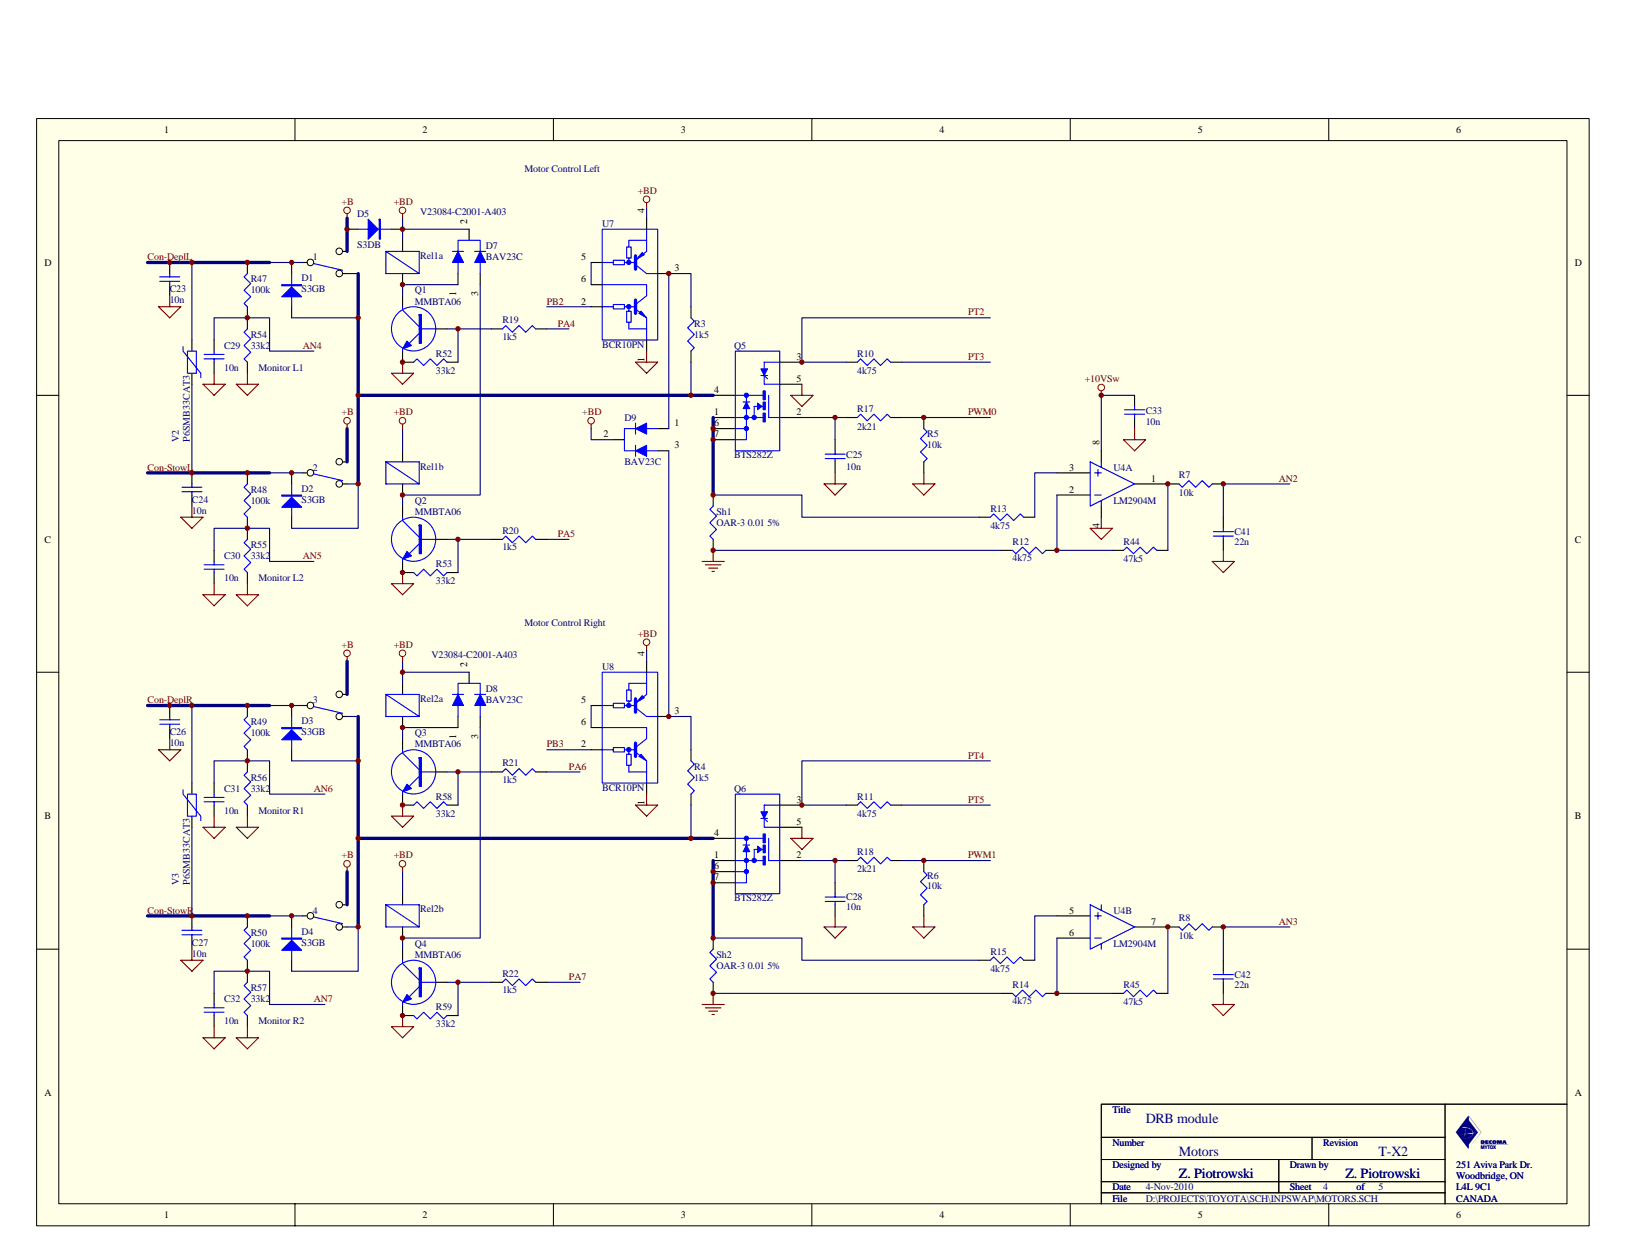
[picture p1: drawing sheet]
<svg xmlns="http://www.w3.org/2000/svg" width="279mm" height="216mm" viewBox="0 0 279 216" stroke-linecap="round" stroke-linejoin="round" font-family="sans-serif">
<path d="M6.3 20.4h266.6v190.1h-266.6z" fill="#ffffe8"/>
<g fill="none" stroke="#000" stroke-width=".17">
<path d="M6.3 20.4h266.6v190.1h-266.6zM10.1 24.2h259v182.6h-259zM50.7 20.4v3.8M95 20.4v3.8M139.4 20.4v3.8M183.8 20.4v3.8M228.2 20.4v3.8M6.3 67.9h3.8M269.1 67.9h3.8M6.3 115.5h3.8M269.1 115.5h3.8M6.3 163h3.8"/>
<path d="M269.1 163h3.8M189.1 195.3h59.1M189.1 199.2h59.1M219.6 199.2v5.7M225.3 195.3v3.9M248.2 189.7h-59.1v17.1M269.1 189.7h-20.9v17.1M50.7 206.8v3.8M95 206.8v3.8M139.4 206.8v3.8M183.8 206.8v3.8M189.1 204.9h59.1"/>
<path d="M189.1 203h59.1M228.2 206.8v3.8"/>
<circle cx="53.3" cy="45.1" r=".57"/>
<circle cx="58.3" cy="43.2" r=".57"/>
<circle cx="58.3" cy="47" r=".57"/>
<circle cx="58.3" cy="79.3" r=".56"/>
<circle cx="53.3" cy="81.2" r=".57"/>
<circle cx="58.3" cy="83.1" r=".57"/>
<circle cx="58.3" cy="119.3" r=".57"/>
<circle cx="53.3" cy="121.2" r=".57"/>
<circle cx="58.3" cy="123.1" r=".56"/>
<circle cx="53.3" cy="157.3" r=".57"/>
<circle cx="58.3" cy="159.2" r=".57"/>
<circle cx="58.3" cy="155.4" r=".57"/>
</g>
<g fill="none" stroke="#000080" stroke-width=".57">
<path d="M59.6 37.5v5.7M25.3 45.1h21M61.5 47v36.1M59.6 73.6v5.7M61.5 67.9h61M122.5 71.7v13.3M25.3 81.2h21M59.6 113.6v5.7M25.3 121.2h21M61.5 123.1v36.1M25.3 157.3h21M59.6 149.7v5.7"/>
<path d="M61.5 144h61M122.5 147.8v13.3"/>
</g>
<g fill="none" stroke="#000" stroke-width=".19">
<path d="M59.6 39.4h1.9M67.2 39.4h1.9M80.6 39.4v1.9M111 37.5v1.9M29.1 45.1v1.9M29.1 48.9v1.9M33 58.4v1.9M36.8 58.4v1.9M42.5 45.1v1.9M42.5 52.7v3.8M50.1 45.1v1.9M50.1 52.7v1.9"/>
<path d="M52 45.1h.7M58.8 47h.8M58.8 43.2h.8M69.1 41.3v1.9M69.1 47v1.9M69.1 50.8v1.9M74.8 56.5h2M78.7 47v1.9M82.5 47v1.9M84.4 56.5h1.9M92 56.5h1.9M101.5 45.1h1.9"/>
<path d="M101.5 52.7h1.9M101.5 48.9h1.9M111 58.4v1.9M112.9 47h2M118.7 52.7v1.9M33 64.1v1.9M36.8 62.2v1.9M42.5 62.2v1.9M58.8 79.3h.8M69.1 60.3v1.9h1.9M69.1 77.4v1.9M76.8 62.2h1.9"/>
<path d="M105.3 75.5h1.9M112.9 73.6h2M112.9 77.4h2M118.7 60.3v1.9M122.5 71.7h3.8M122.5 67.9h3.8M122.5 73.6h3.8M122.5 75.5h3.8M133.9 71.7h3.8M133.9 62.2h3.8M133.9 66h3.8M143.4 75.5v1.9"/>
<path d="M143.4 79.3v1.9M145.3 71.7h1.9M145.3 62.2h1.9M152.9 71.7h1.9M152.9 62.2h1.9M158.6 71.7v1.9M158.6 79.3v1.9M189.1 77.4v1.9M194.8 67.9v1.9M194.8 71.7v1.9M33 81.2v1.9M33 85v1.9"/>
<path d="M36.8 94.5v1.9M36.8 98.3v1.9M42.5 81.2v1.9M42.5 88.8v3.8M42.5 98.3v1.9M50.1 81.2v1.9M50.1 88.8v1.9M52 81.2h.7M58.8 83.1h.8M69.1 83.1v1.9M69.1 86.9v1.9M69.1 96.4v1.9h1.9"/>
<path d="M74.8 92.6h2M76.8 98.3h1.9M84.4 92.6h1.9M92 92.6h1.9M122.5 85v1.9M122.5 92.6v1.9M168.2 88.8h1.9M172 94.5h1.9M175.8 88.8h1.9M179.6 94.5h1.9M181.5 81.2h5.7M181.5 85h5.7"/>
<path d="M189.1 86.9v1.9M191 94.5h1.9M194.8 83.1h7.7M198.6 94.5h2M208.2 83.1h1.9M210.1 88.8v1.9M210.1 92.6v1.9M58.8 119.3h.8M69.1 117.4v1.9M80.6 115.5v1.9M111 113.6v1.9M29.1 121.2v1.9"/>
<path d="M29.1 125v1.9M33 134.5v1.9M36.8 134.5v1.9M36.8 138.3v1.9M42.5 121.2v1.9M42.5 128.8v3.8M42.5 138.3v1.9M50.1 121.2v1.9M50.1 128.8v1.9M52 121.2h.7M58.8 123.1h.8M69.1 123.1v1.9"/>
<path d="M69.1 126.9v1.9M69.1 136.4v1.9h1.9M74.8 132.6h2M76.8 138.3h1.9M78.7 123.1v1.9M82.5 123.1v1.9M84.4 132.6h1.9M92 132.6h1.9M101.5 121.2h1.9M101.5 128.8h1.9M101.5 125h1.9M111 134.5v1.9"/>
<path d="M112.9 123.1h2M118.7 128.8v1.9M118.7 136.4v1.9M133.9 138.3h3.8M145.3 138.3h1.9M152.9 138.3h1.9M33 140.2v1.9M33 157.3v1.9M42.5 157.3v1.9M50.1 157.3v1.9M52 157.3h.7M58.8 159.2h.8"/>
<path d="M58.8 155.4h.8M69.1 153.5v1.9M69.1 159.2v1.9M122.5 147.8h3.8M122.5 144h3.8M122.5 149.7h3.8M122.5 151.6h3.8M133.9 147.8h3.8M133.9 142.1h3.8M143.4 151.6v1.9M143.4 155.4v1.9M145.3 147.8h1.9"/>
<path d="M152.9 147.8h1.9M158.6 147.8v1.9M158.6 155.4v1.9M181.5 157.3h5.7M194.8 159.2h7.7M208.2 159.2h1.9M33 161.1v1.9M36.8 170.6v1.9M36.8 174.4v1.9M42.5 164.9v3.8M42.5 174.4v1.9M50.1 164.9v1.9"/>
<path d="M69.1 163v1.9M69.1 172.5v1.9h1.9M74.8 168.7h2M76.8 174.4h1.9M84.4 168.7h1.9M92 168.7h1.9M122.5 161.1v1.9M122.5 168.7v1.9M168.2 164.9h1.9M172 170.6h1.9M175.8 164.9h1.9M179.6 170.6h1.9"/>
<path d="M181.5 161.1h5.7M191 170.6h1.9M198.6 170.6h2M210.1 164.9v1.9M210.1 168.7v1.9"/>
</g>
<g fill="none" stroke="#00f" stroke-width=".19">
<path d="M61.5 39.4h5.7M103.4 39.4h9.5v19h-9.5zM111 39.4v3.8l-1.9 1.5M27.4 48.3h3.5M27.4 47.6h3.5M29.1 47v.6M29.1 48.3v.6M31.4 59.5v.8l3.1 3.8v.8M42.5 47l-.6 .6 1.2 1.1-1.2 1.1 1.2 1.2-1.2 1.1 .6 .6M42.5 56.5l-.6 .6 1.2 1.1-1.2 1.2 1.2 1.1-1.2 1.1 .6 .6M50.1 47v5.7M53.9 45.3l4.9 1.1"/>
<path d="M66.3 43.2h5.7v3.8h-5.7zM66.3 43.2l5.7 3.8M69.1 52.7v.6l2.9 2.8M69.1 59.9v.4M72 57.3l-1.7 1.7M72 56.5h2.8M77.7 43.2h1.9M78.7 43.2v-1.9h3.8v1.9M78.7 45.1v1.9M81.5 43.2h1.9M82.5 45.1v1.9M86.3 56.5l.5-.6 1.2 1.2 1.1-1.2 1.2 1.2 1.1-1.2 .6 .6"/>
<path d="M103.4 48.9h7.6v1.9l-1.9 1.5M103.4 52.7h1.9M103.4 45.1h1.9M105.3 52.3h1.9v.8h-1.9zM105.3 44.7h1.9v.8h-1.9zM107.2 52.7h1.9M107.2 45.1h1.7M107.6 53.4h.8v2h-.8zM107.6 42.4h.8v1.9h-.8zM108 55.4v1.1h3M108 44.3v.8M108 52.7v.7"/>
<path d="M109.1 53.1l1.9 1.5v3.8M109.1 45.5l1.9 1.5h1.9M111 41.3h-3v1.1M118.7 54.6l.5 .6-1.1 1.1 1.1 1.1-1.1 1.2 1.1 1.1-.5 .6M32.2 60.3h1.5v3.8h-1.5zM35.1 61.6h3.4M35.1 60.9h3.4M36.8 60.3v.6M36.8 61.6v.6M66.3 79.3h5.7v3.8h-5.7zM66.3 79.3l5.7 3.8M71 62.2l.6-.6 1.1 1.2 1.2-1.2 1.1 1.2 1.2-1.2 .6 .6"/>
<path d="M109.1 73.6h-1.9v3.8h1.9M109.1 72.7v1.9M109.1 76.5v1.9M111 73.6h1.9M111 77.4h1.9M126.3 60.3h7.6v17.1h-7.6zM126.3 71.7h4.7M126.3 67.9h4.7M126.3 73.6h1.9M127.6 69h1.2M128.2 67.9v7.6h-1.9M130.7 64.5h1.1"/>
<path d="M131 69.8h-1.5v1.9M131.2 64.5l.6 .6M132 67.9v3.8h1.9M133.9 62.2h-2.7v3.8h2.7M141.7 78.8h3.4M141.7 78h3.4M143.4 77.4v.6M143.4 78.8v.5M147.2 71.7l.6-.6 1.1 1.2 1.2-1.2 1.1 1.2 1.2-1.2 .5 .6M147.2 62.2l.6-.6 1.1 1.2 1.2-1.2 1.1 1.2 1.2-1.2 .5 .6M158.6 73.6l.6 .6-1.1 1.1 1.1 1.2-1.1 1.1 1.1 1.2-.6 .5M187.2 79.3l7.6 3.8-7.6 3.8z"/>
<path d="M189.1 79.3v1M193.1 71.1h3.5M193.1 70.4h3.5M194.8 69.8v.6M194.8 71.1v.6M31.2 84.5h3.5M31.2 83.7h3.5M33 83.1v.6M33 84.5v.5M35.1 97.8h3.4M35.1 97h3.4M36.8 96.4v.6"/>
<path d="M36.8 97.8v.5M42.5 83.1l-.6 .6 1.2 1.1-1.2 1.2 1.2 1.1-1.2 1.2 .6 .5M42.5 92.6l-.6 .6 1.2 1.1-1.2 1.2 1.2 1.1-1.2 1.2 .6 .5M50.1 83.1v5.7M53.9 81.4l4.9 1.1M69.1 88.8v.6l2.9 2.9M69.1 96.1v.3M71 98.3l.6 .6 1.1-1.1 1.2 1.1 1.1-1.1 1.2 1.1 .6-.6M72 93.4l-1.7 1.7M72 92.6h2.8M86.3 92.6l.5-.5 1.2 1.1 1.1-1.1 1.2 1.1 1.1-1.1 .6 .5M122.5 86.9l-.6 .6 1.1 1.1-1.1 1.2 1.1 1.1-1.1 1.2 .6 .5"/>
<path d="M170.1 88.8l.5-.5 1.2 1.1 1.1-1.1 1.2 1.1 1.1-1.1 .6 .5M173.9 94.5l.6 .6 1.1-1.1 1.1 1.1 1.2-1.1 1.1 1.1 .6-.6M188 85h1.1M188 81.2h1.1M188.6 80.6v1.2M189.1 86v.9M192.9 94.5l.6-.5 1.1 1.1 1.2-1.1 1.1 1.1 1.2-1.1 .5 .5M202.5 83.1l.5 .6 1.2-1.2 1.1 1.2 1.2-1.2 1.1 1.2 .6-.6M208.4 92.1h3.4M208.4 91.3h3.4M210.1 90.7v.6M210.1 92.1v.5"/>
<path d="M66.3 119.3h5.7v3.8h-5.7zM66.3 119.3l5.7 3.8M77.7 119.3h1.9M78.7 119.3v-1.9h3.8v1.9M81.5 119.3h1.9M103.4 115.5h9.5v19h-9.5zM107.6 118.5h.8v1.9h-.8zM111 117.4h-3v1.1M111 115.5v3.8l-1.9 1.5M27.4 124.4h3.5M27.4 123.6h3.5M29.1 123.1v.5"/>
<path d="M29.1 124.4v.6M31.4 135.6v.8l3.1 3.8v.7M32.2 136.4h1.5v3.8h-1.5zM35.1 137.7h3.4M35.1 137h3.4M36.8 136.4v.6M36.8 137.7v.6M42.5 123.1l-.6 .5 1.2 1.2-1.2 1.1 1.2 1.2-1.2 1.1 .6 .6M42.5 132.6l-.6 .6 1.2 1.1-1.2 1.1 1.2 1.2-1.2 1.1 .6 .6M50.1 123.1v5.7M53.9 121.4l4.9 1.1M69.1 128.8v.5l2.9 2.9"/>
<path d="M69.1 136v.4M71 138.3l.6-.6 1.1 1.2 1.2-1.2 1.1 1.2 1.2-1.2 .6 .6M72 133.3l-1.7 1.8M72 132.6h2.8M78.7 121.2v1.9M82.5 121.2v1.9M86.3 132.6l.5-.6 1.2 1.2 1.1-1.2 1.2 1.2 1.1-1.2 .6 .6M103.4 125h7.6v1.9l-1.9 1.5M103.4 128.8h1.9M103.4 121.2h1.9M105.3 128.4h1.9v.8h-1.9zM105.3 120.8h1.9v.8h-1.9z"/>
<path d="M107.2 128.8h1.9M107.2 121.2h1.7M107.6 129.5h.8v1.9h-.8zM108 131.4v1.2h3M108 120.4v.8M108 128.8v.7M109.1 129.2l1.9 1.5v3.8M109.1 121.6l1.9 1.5h1.9M118.7 130.7l.5 .6-1.1 1.1 1.1 1.1-1.1 1.2 1.1 1.1-.5 .6M126.3 136.4h7.6v17.1h-7.6zM133.9 138.3h-2.7v3.8h2.7M147.2 138.3l.6-.6 1.1 1.2 1.2-1.2 1.1 1.2 1.2-1.2 .5 .6"/>
<path d="M31.2 159.8h3.5M33 159.2v.6M42.5 159.2l-.6 .6 1.2 1.1-1.2 1.2 1.2 1.1-1.2 1.2 .6 .5M50.1 159.2v5.7M53.9 157.5l4.9 1.1M66.3 155.4h5.7v3.8h-5.7zM66.3 155.4l5.7 3.8M126.3 147.8h4.7M126.3 144h4.7M126.3 149.7h1.9M127.6 145.1h1.2M128.2 144v7.6h-1.9"/>
<path d="M130.7 140.6h1.1M131 145.9h-1.5v1.9M131.2 140.6l.6 .5M132 144v3.8h1.9M141.7 154.8h3.4M141.7 154.1h3.4M143.4 153.5v.6M143.4 154.8v.6M147.2 147.8l.6-.6 1.1 1.2 1.2-1.2 1.1 1.2 1.2-1.2 .5 .6M158.6 149.7l.6 .6-1.1 1.1 1.1 1.1-1.1 1.2 1.1 1.1-.6 .6M187.2 155.4l7.6 3.8-7.6 3.8zM188 157.3h1.1"/>
<path d="M188.6 156.7v1.2M189.1 155.4v1M202.5 159.2l.5 .6 1.2-1.2 1.1 1.2 1.2-1.2 1.1 1.2 .6-.6M31.2 160.5h3.5M33 160.5v.6M35.1 173.9h3.4M35.1 173.1h3.4M36.8 172.5v.6M36.8 173.9v.5M42.5 168.7l-.6 .6 1.2 1.1-1.2 1.2 1.2 1.1-1.2 1.2 .6 .5M69.1 164.9v.6l2.9 2.8M69.1 172.1v.4"/>
<path d="M71 174.4l.6 .6 1.1-1.1 1.2 1.1 1.1-1.1 1.2 1.1 .6-.6M72 169.5l-1.7 1.7M72 168.7h2.8M86.3 168.7l.5-.6 1.2 1.2 1.1-1.2 1.2 1.2 1.1-1.2 .6 .6M122.5 163l-.6 .6 1.1 1.1-1.1 1.2 1.1 1.1-1.1 1.1 .6 .6M170.1 164.9l.5-.5 1.2 1.1 1.1-1.1 1.2 1.1 1.1-1.1 .6 .5M173.9 170.6l.6 .6 1.1-1.1 1.1 1.1 1.2-1.1 1.1 1.1 .6-.6M188 161.1h1.1M189.1 162.1v.9M192.9 170.6l.6-.5 1.1 1.1 1.2-1.1 1.1 1.1 1.2-1.1 .5 .5M208.4 168.1h3.4M208.4 167.4h3.4"/>
<path d="M210.1 166.8v.6M210.1 168.1v.6"/>
<circle cx="71" cy="56.5" r="3.8"/>
<circle cx="71" cy="92.6" r="3.8"/>
<circle cx="71" cy="132.6" r="3.8"/>
<circle cx="71" cy="168.7" r="3.8"/>
</g>
<g fill="none" stroke="#000080" stroke-width=".19">
<path d="M69.1 37.5v3.8M69.1 39.4h11.5M111 35.6v1.9M33 45.1v13.3M36.8 58.4v-3.8h9.5v5.7h7.6M46.3 45.1h5.7M50.1 54.6h11.4M59.6 47h1.9M76.8 56.5h7.6M78.7 48.9h-9.6v1.9M78.7 56.5v5.7M82.5 48.9v36.1h-13.4v1.9"/>
<path d="M93.9 56.5h3.8M93.9 52.7h7.6M101.5 45.1v3.8M118.7 52.7v-5.7h-3.8v26.6M170.1 54.6h-32.4v7.6h7.6M33 66v15.2M69.1 73.6v3.8M101.5 73.6v1.9h3.8M114.9 77.4v45.7h3.8v5.7M118.7 62.2v5.7M137.7 71.7h7.6M143.4 71.7v3.8"/>
<path d="M154.8 71.7h15.3M154.8 62.2h15.3M194.8 67.9h-5.7v9.5M36.8 94.5v-3.8h9.5v5.7h7.6M46.3 81.2h5.7M59.6 83.1h1.9v7.6h-11.4M76.8 92.6h7.6M78.7 92.6v5.7M93.9 92.6h3.8M122.5 85h15.2v3.8h30.5M122.5 94.5h49.5M181.5 85v9.5h9.5"/>
<path d="M181.5 81.2h-3.8v7.6M200.6 83.1v11.4M221.5 83.1h-11.4v5.7M69.1 113.6v3.8M69.1 115.5h11.5M111 111.7v1.9M33 121.2v13.3M36.8 134.5v-3.8h9.5v5.7h9.5M46.3 121.2h5.7M50.1 130.7h11.4M59.6 123.1h1.9M76.8 132.6h7.6"/>
<path d="M78.7 125h-9.6v1.9M78.7 132.6v5.7M82.5 125v36.1h-13.4v1.9M93.9 132.6h5.7M93.9 128.8h7.6M101.5 121.2v3.8M118.7 138.3v5.7M154.8 138.3h15.3M170.1 130.7h-32.4v7.6h7.6M33 142.1v15.2M46.3 157.3h5.7M59.6 159.2h1.9v7.6h-11.4"/>
<path d="M69.1 149.7v3.8M137.7 147.8h7.6M143.4 147.8v3.8M154.8 147.8h15.3M181.5 157.3h-3.8v7.6M200.6 159.2v11.4M221.5 159.2h-11.4v5.7M36.8 170.6v-3.8h9.5v5.7h9.5M76.8 168.7h7.6M78.7 168.7v5.7M93.9 168.7h5.7M122.5 161.1h15.2v3.8h30.5"/>
<path d="M122.5 170.6h49.5M181.5 161.1v9.5h9.5"/>
</g>
<g fill="none" stroke="#800000" stroke-width=".19">
<path d="M59.6 36.7v.8M69.1 36.7v.8M111 34.8v.8M27.2 52.7h3.9l-2 1.9zM29.1 50.8v1.9M34.9 66h3.8l-1.9 1.9zM36.8 64.1v1.9M40.6 66h3.8l-1.9 1.9zM42.5 64.1v1.9M59.6 72.9v.7M67.2 64.1h3.8l-1.9 1.9zM69.1 62.2v1.9"/>
<path d="M69.1 72.9v.7M101.5 72.9v.7M109.1 62.2h3.8l-1.9 1.9zM111 60.3v1.9M135.8 67.9h3.8l-1.9 1.9zM137.7 66v1.9M189.1 67.1v.8M192.9 75.5h3.8l-1.9 1.9zM194.8 73.6v1.9M31.1 88.8h3.8l-1.9 1.9zM33 86.9v1.9M69.1 98.3v1.9"/>
<path d="M120.6 96.4h3.8M121.1 97h2.7M121.7 97.6h1.5M122.3 98.1h.4M122.5 94.5v1.9M141.5 83.1h3.8l-1.9 1.9zM143.4 81.2v1.9M156.7 83.1h3.8l-1.9 1.9zM158.6 81.2v1.9M187.2 90.7h3.8l-1.9 1.9zM189.1 88.8v1.9M208.2 96.4h3.8l-1.9 1.9z"/>
<path d="M210.1 94.5v1.9M34.9 102.2h3.8l-1.9 1.9zM36.8 100.2v2M40.6 102.2h3.8l-1.9 1.9zM42.5 100.2v2M59.6 112.8v.8M67.2 100.2h3.8l-1.9 2zM69.1 112.8v.8M111 110.9v.8M27.2 128.8h3.9l-2 1.9zM29.1 126.9v1.9M69.1 138.3v1.9"/>
<path d="M109.1 138.3h3.8l-1.9 1.9zM111 136.4v1.9M34.9 142.1h3.8l-1.9 1.9zM36.8 140.2v1.9M40.6 142.1h3.8l-1.9 1.9zM42.5 140.2v1.9M59.6 148.9v.8M67.2 140.2h3.8l-1.9 1.9zM69.1 148.9v.8M135.8 144h3.8l-1.9 1.9zM137.7 142.1v1.9M141.5 159.2h3.8l-1.9 1.9z"/>
<path d="M143.4 157.3v1.9M156.7 159.2h3.8l-1.9 1.9zM158.6 157.3v1.9M31.1 164.9h3.8l-1.9 1.9zM33 163v1.9M34.9 178.2h3.8l-1.9 1.9zM36.8 176.3v1.9M40.6 178.2h3.8l-1.9 1.9zM42.5 176.3v1.9M67.2 176.3h3.8l-1.9 1.9zM69.1 174.4v1.9M120.6 172.5h3.8"/>
<path d="M121.1 173.1h2.7M121.7 173.7h1.5M122.3 174.2h.4M122.5 170.6v1.9M208.2 172.5h3.8l-1.9 1.9zM210.1 170.6v1.9"/>
</g>
<g fill="none" stroke="#800000" stroke-width=".17">
<circle cx="59.6" cy="36.1" r=".56"/>
<circle cx="69.1" cy="36.1" r=".56"/>
<circle cx="111" cy="34.2" r=".57"/>
<circle cx="59.6" cy="72.3" r=".57"/>
<circle cx="69.1" cy="72.3" r=".57"/>
<circle cx="101.5" cy="72.3" r=".57"/>
<circle cx="189.1" cy="66.6" r=".57"/>
<circle cx="59.6" cy="112.2" r=".57"/>
<circle cx="69.1" cy="112.2" r=".57"/>
<circle cx="111" cy="110.3" r=".57"/>
<circle cx="59.6" cy="148.4" r=".57"/>
<circle cx="69.1" cy="148.4" r=".57"/>
</g>
<g fill="#00f" stroke="#00f" stroke-width=".19">
<path d="M48.4 51l1.7-1.7 1.7 1.7z"/>
<path d="M50.1 85.4l1.7 1.7h-3.4z"/>
<path d="M50.1 125.3l1.7 1.8h-3.4z"/>
<path d="M50.1 161.5l1.7 1.7h-3.4z"/>
<path d="M69.9 58.6l.8 .8-1.6 .5z"/>
<path d="M63.2 37.7l1.7 1.7-1.7 1.7z"/>
<path d="M69.9 94.7l.8 .8-1.6 .6z"/>
<path d="M69.9 134.7l.8 .7-1.6 .6z"/>
<path d="M69.9 170.8l.8 .8-1.6 .5z"/>
<path d="M48.4 48.9h3.4v.2h-3.4z" fill-rule="evenodd"/>
<path d="M48.4 85h3.4v.2h-3.4z" fill-rule="evenodd"/>
<path d="M48.4 125h3.4v.2h-3.4z" fill-rule="evenodd"/>
<path d="M48.4 161.1h3.4v.2h-3.4z" fill-rule="evenodd"/>
<path d="M72 54h.4v5h-.4z" fill-rule="evenodd"/>
<path d="M65.1 37.7h.2v3.4h-.2z" fill-rule="evenodd"/>
<path d="M72 90.2h.4v4.9h-.4z" fill-rule="evenodd"/>
<path d="M72 130.1h.4v5h-.4z" fill-rule="evenodd"/>
<path d="M72 166.2h.4v5h-.4z" fill-rule="evenodd"/>
</g>
<g fill="#00f" stroke="#00f" stroke-width=".17">
<path d="M78.7 43.2l.9 1.9h-1.9z"/>
<path d="M82.5 43.2l.9 1.9h-1.9z"/>
<path d="M78.7 119.3l.9 1.9h-1.9z"/>
<path d="M82.5 119.3l.9 1.9h-1.9z"/>
<path d="M130.1 69.2l.8 .6-.8 .6z"/>
<path d="M128.2 69l.6 1.2h-1.2z"/>
<path d="M130.7 63.4h1.1l-.6 1.1z"/>
<path d="M130.1 145.3l.8 .6-.8 .6z"/>
<path d="M128.2 145.1l.6 1.2h-1.2z"/>
<path d="M130.7 139.4h1.1l-.6 1.2z"/>
<path d="M110.1 53.4l.9 1.2-1.3-.8z"/>
<path d="M110.3 43.4l.4 .4-1.4 .7z"/>
<path d="M109.7 129.9l.4-.4 .9 1.2z"/>
<path d="M110.3 119.5l.4 .3-1.4 .8z"/>
<path d="M109.1 73.6l1.9-.9v1.9z"/>
<path d="M109.1 77.4l1.9-.9v1.9z"/>
<path d="M131 69h.4v1.4h-.4z" fill-rule="evenodd"/>
<path d="M131 67.1h.4v1.6h-.4z" fill-rule="evenodd"/>
<path d="M131 71h.4v1.5h-.4z" fill-rule="evenodd"/>
<path d="M131 145.1h.4v1.4h-.4z" fill-rule="evenodd"/>
<path d="M131 143.2h.4v1.6h-.4z" fill-rule="evenodd"/>
<path d="M131 147h.4v1.6h-.4z" fill-rule="evenodd"/>
<circle cx="129.5" cy="71.7" r=".38"/>
<circle cx="128.2" cy="71.7" r=".38"/>
<circle cx="128.2" cy="67.9" r=".38"/>
<circle cx="128.2" cy="73.6" r=".38"/>
<circle cx="129.5" cy="147.8" r=".38"/>
<circle cx="128.2" cy="147.8" r=".38"/>
<circle cx="128.2" cy="144" r=".38"/>
<circle cx="128.2" cy="149.7" r=".38"/>
<circle cx="108" cy="45.1" r=".38"/>
<circle cx="108" cy="52.7" r=".38"/>
<circle cx="108" cy="121.2" r=".38"/>
<circle cx="108" cy="128.8" r=".38"/>
</g>
<g fill="#800000" stroke="#800000" stroke-width=".17">
<circle cx="61.5" cy="83.1" r=".38"/>
<circle cx="69.1" cy="62.2" r=".38"/>
<circle cx="69.1" cy="98.3" r=".38"/>
<circle cx="50.1" cy="45.1" r=".37"/>
<circle cx="50.1" cy="81.2" r=".37"/>
<circle cx="61.5" cy="54.6" r=".38"/>
<circle cx="61.5" cy="159.2" r=".38"/>
<circle cx="50.1" cy="121.2" r=".37"/>
<circle cx="50.1" cy="157.3" r=".37"/>
<circle cx="61.5" cy="130.7" r=".38"/>
<circle cx="42.5" cy="130.7" r=".38"/>
<circle cx="42.5" cy="166.8" r=".38"/>
<circle cx="78.6" cy="56.5" r=".38"/>
<circle cx="78.6" cy="92.6" r=".38"/>
<circle cx="69.1" cy="138.3" r=".38"/>
<circle cx="69.1" cy="174.4" r=".38"/>
<circle cx="69.1" cy="115.5" r=".38"/>
<circle cx="78.6" cy="132.6" r=".38"/>
<circle cx="78.6" cy="168.7" r=".38"/>
<circle cx="42.5" cy="54.6" r=".38"/>
<circle cx="42.5" cy="90.7" r=".38"/>
<circle cx="59.6" cy="39.4" r=".38"/>
<circle cx="69.1" cy="39.4" r=".38"/>
<circle cx="61.5" cy="67.9" r=".38"/>
<circle cx="143.4" cy="71.7" r=".37"/>
<circle cx="158.6" cy="71.7" r=".38"/>
<circle cx="137.7" cy="62.2" r=".38"/>
<circle cx="61.5" cy="144" r=".38"/>
<circle cx="158.6" cy="147.8" r=".38"/>
<circle cx="143.4" cy="147.8" r=".37"/>
<circle cx="137.7" cy="138.3" r=".38"/>
<circle cx="122.5" cy="94.5" r=".38"/>
<circle cx="122.5" cy="73.6" r=".38"/>
<circle cx="122.5" cy="75.5" r=".38"/>
<circle cx="122.5" cy="85" r=".38"/>
<circle cx="181.5" cy="94.5" r=".38"/>
<circle cx="189.1" cy="67.9" r=".38"/>
<circle cx="210.1" cy="83.1" r=".38"/>
<circle cx="122.5" cy="170.6" r=".38"/>
<circle cx="122.5" cy="161.1" r=".38"/>
<circle cx="210.1" cy="159.2" r=".38"/>
<circle cx="181.5" cy="170.6" r=".38"/>
<circle cx="122.5" cy="149.7" r=".38"/>
<circle cx="122.5" cy="151.6" r=".37"/>
<circle cx="200.5" cy="83.1" r=".38"/>
<circle cx="200.5" cy="159.2" r=".38"/>
<circle cx="42.5" cy="45.1" r=".38"/>
<circle cx="42.5" cy="81.2" r=".38"/>
<circle cx="42.5" cy="121.2" r=".38"/>
<circle cx="42.5" cy="157.3" r=".38"/>
<circle cx="69.1" cy="48.9" r=".38"/>
<circle cx="69.1" cy="85" r=".38"/>
<circle cx="69.1" cy="125" r=".38"/>
<circle cx="69.1" cy="161.1" r=".38"/>
<circle cx="118.6" cy="67.9" r=".38"/>
<circle cx="118.6" cy="144" r=".38"/>
<circle cx="114.8" cy="47" r=".38"/>
<circle cx="114.8" cy="123.1" r=".37"/>
<circle cx="29.1" cy="45.1" r=".38"/>
<circle cx="29.1" cy="121.2" r=".38"/>
<circle cx="32.9" cy="81.2" r=".38"/>
<circle cx="32.9" cy="157.3" r=".38"/>
<circle cx="32.9" cy="121.2" r=".38"/>
<circle cx="32.9" cy="45.1" r=".38"/>
</g>
<path d="M109.1 43.9v2.3M109.1 51.5v2.3M109.1 120v2.3M109.1 127.6v2.3" fill="none" stroke="#00f" stroke-width=".57"/>
<text font-size="5.7" fill="#000080" x="250.1" y="195.6">dy</text>
<g font-size="2.4" fill="#000080">
<text x="196.7" y="192.9">DRB module</text>
<text x="202.5" y="202.4">Z. Piotrowski</text>
<text x="202.5" y="198.6">Motors</text>
<text x="231" y="202.4">Z. Piotrowski</text>
<text x="236.7" y="198.6">T-X2</text>
</g>
<g font-size="1.7">
<text x="28.2" y="22.8">1</text>
<text x="72.6" y="22.8">2</text>
<text x="116.9" y="22.8">3</text>
<text x="161.3" y="22.8">4</text>
<text x="205.7" y="22.8">5</text>
<text x="250.1" y="22.8">6</text>
<text x="80.2" y="38.4" transform="rotate(-90 80.2 38.4)">2</text>
<text x="110.7" y="36.5" transform="rotate(-90 110.7 36.5)">4</text>
<text x="7.6" y="45.6">D</text>
<text x="99.8" y="44.7">5</text>
<text x="115.8" y="46.6">3</text>
<text x="270.4" y="45.6">D</text>
<text x="78.3" y="50.8" transform="rotate(-90 78.3 50.8)">1</text>
<text x="82.1" y="50.8" transform="rotate(-90 82.1 50.8)">3</text>
<text x="99.8" y="52.3">2</text>
<text x="99.8" y="48.5">6</text>
<text x="110.7" y="62.2" transform="rotate(-90 110.7 62.2)">1</text>
<text x="136.8" y="61.8">3</text>
<text x="136.8" y="65.6">5</text>
<text x="122.7" y="67.5">4</text>
<text x="122.7" y="71.3">1</text>
<text x="136.8" y="71.3">2</text>
<text x="103.6" y="75.1">2</text>
<text x="115.8" y="73.2">1</text>
<text x="115.8" y="77">3</text>
<text x="122.7" y="73.2">6</text>
<text x="122.7" y="75.1">7</text>
<text x="188.8" y="76.5" transform="rotate(-90 188.8 76.5)">8</text>
<text x="183.6" y="80.8">3</text>
<text x="197.7" y="82.7">1</text>
<text x="183.6" y="84.6">2</text>
<text x="7.6" y="93.2">C</text>
<text x="188.8" y="90.7" transform="rotate(-90 188.8 90.7)">4</text>
<text x="270.4" y="93.2">C</text>
<text x="110.7" y="112.6" transform="rotate(-90 110.7 112.6)">4</text>
<text x="80.2" y="114.5" transform="rotate(-90 80.2 114.5)">2</text>
<text x="99.8" y="120.8">5</text>
<text x="99.8" y="124.6">6</text>
<text x="115.8" y="122.7">3</text>
<text x="78.3" y="126.9" transform="rotate(-90 78.3 126.9)">1</text>
<text x="82.1" y="126.9" transform="rotate(-90 82.1 126.9)">3</text>
<text x="99.8" y="128.4">2</text>
<text x="136.8" y="137.9">3</text>
<text x="7.6" y="140.7">B</text>
<text x="110.7" y="138.3" transform="rotate(-90 110.7 138.3)">1</text>
<text x="122.7" y="143.6">4</text>
<text x="136.8" y="141.7">5</text>
<text x="270.4" y="140.7">B</text>
<text x="122.7" y="147.4">1</text>
<text x="122.7" y="149.3">6</text>
<text x="136.8" y="147.4">2</text>
<text x="122.7" y="151.2">7</text>
<text x="183.6" y="156.9">5</text>
<text x="183.6" y="160.7">6</text>
<text x="197.7" y="158.8">7</text>
<text x="7.6" y="188.3">A</text>
<text x="270.4" y="188.3">A</text>
<text x="28.2" y="209.2">1</text>
<text x="72.6" y="209.2">2</text>
<text x="116.9" y="209.2">3</text>
<text x="161.3" y="209.2">4</text>
<text x="205.7" y="209.2">5</text>
<text x="250.1" y="209.2">6</text>
</g>
<g font-size="1.7" fill="#000080">
<text x="90.1" y="29.5">Motor Control Left</text>
<text x="61.3" y="37.3">D5</text>
<text x="72.2" y="36.9">V23084-C2001-A403</text>
<text x="103.4" y="39">U7</text>
<text x="53.7" y="44.7">1</text>
<text x="61.3" y="42.6">S3DB</text>
<text x="72.2" y="44.5">Rel1a</text>
<text x="83.4" y="42.8">D7</text>
<text x="83.4" y="44.7">BAV23C</text>
<text x="29.1" y="50.2">C23</text>
<text x="29.1" y="52.1">10n</text>
<text x="43.1" y="48.5">R47</text>
<text x="43.1" y="50.4">100k</text>
<text x="51.8" y="48.3">D1</text>
<text x="51.8" y="50.2">S3GB</text>
<text x="71.2" y="50.4">Q1</text>
<text x="71.2" y="52.3">MMBTA06</text>
<text x="38.5" y="59.9">C29</text>
<text x="43.1" y="58">R54</text>
<text x="43.1" y="59.9">33k2</text>
<text x="86.3" y="55.5">R19</text>
<text x="86.3" y="58.4">1k5</text>
<text x="103.4" y="59.7">BCR10PN</text>
<text x="119.2" y="56.1">R3</text>
<text x="119.2" y="58">1k5</text>
<text x="126.1" y="59.9">Q5</text>
<text x="38.5" y="63.7">10n</text>
<text x="44.4" y="63.7">Monitor L1</text>
<text x="74.8" y="61.2">R52</text>
<text x="74.8" y="64.3">33k2</text>
<text x="147.2" y="61.2">R10</text>
<text x="147.2" y="64.3">4k75</text>
<text x="147.2" y="70.7">R17</text>
<text x="196.7" y="71.1">C33</text>
<text x="30.7" y="75.9" transform="rotate(-90 30.7 75.9)">V2</text>
<text x="32.6" y="75.9" transform="rotate(-90 32.6 75.9)">P6SMB33CAT3</text>
<text x="107.2" y="72.3">D9</text>
<text x="147.2" y="73.8">2k21</text>
<text x="159.2" y="75.1">R5</text>
<text x="159.2" y="77">10k</text>
<text x="196.7" y="73">10n</text>
<text x="53.7" y="80.8">2</text>
<text x="72.2" y="80.6">Rel1b</text>
<text x="107.2" y="79.9">BAV23C</text>
<text x="126.1" y="78.7">BTS282Z</text>
<text x="145.3" y="78.7">C25</text>
<text x="145.3" y="80.6">10n</text>
<text x="191.2" y="80.8">U4A</text>
<text x="202.5" y="82.1">R7</text>
<text x="33" y="86.3">C24</text>
<text x="33" y="88.2">10n</text>
<text x="43.1" y="84.6">R48</text>
<text x="43.1" y="86.5">100k</text>
<text x="51.8" y="84.4">D2</text>
<text x="51.8" y="86.3">S3GB</text>
<text x="71.2" y="86.5">Q2</text>
<text x="71.2" y="88.4">MMBTA06</text>
<text x="123" y="88.4">Sh1</text>
<text x="170.1" y="87.9">R13</text>
<text x="191.2" y="86.5">LM2904M</text>
<text x="202.5" y="85.2">10k</text>
<text x="43.1" y="94.1">R55</text>
<text x="86.3" y="91.7">R20</text>
<text x="86.3" y="94.5">1k5</text>
<text x="123" y="90.3">OAR-3 0.01 5%</text>
<text x="170.1" y="90.9">4k75</text>
<text x="173.9" y="93.6">R12</text>
<text x="192.9" y="93.6">R44</text>
<text x="212" y="91.9">C41</text>
<text x="212" y="93.6">22n</text>
<text x="38.5" y="96">C30</text>
<text x="38.5" y="99.8">10n</text>
<text x="43.1" y="96">33k2</text>
<text x="44.4" y="99.8">Monitor L2</text>
<text x="74.8" y="97.4">R53</text>
<text x="74.8" y="100.2">33k2</text>
<text x="173.9" y="96.4">4k75</text>
<text x="192.9" y="96.6">47k5</text>
<text x="90.1" y="107.5">Motor Control Right</text>
<text x="74.1" y="113">V23084-C2001-A403</text>
<text x="83.4" y="118.9">D8</text>
<text x="103.4" y="115.1">U8</text>
<text x="43.1" y="124.6">R49</text>
<text x="51.8" y="124.4">D3</text>
<text x="53.7" y="120.8">3</text>
<text x="72.2" y="120.6">Rel2a</text>
<text x="83.4" y="120.8">BAV23C</text>
<text x="29.1" y="126.3">C26</text>
<text x="29.1" y="128.2">10n</text>
<text x="43.1" y="126.5">100k</text>
<text x="51.8" y="126.3">S3GB</text>
<text x="71.2" y="126.5">Q3</text>
<text x="71.2" y="128.4">MMBTA06</text>
<text x="86.3" y="131.6">R21</text>
<text x="38.5" y="136">C31</text>
<text x="43.1" y="134.1">R56</text>
<text x="43.1" y="136">33k2</text>
<text x="74.8" y="137.3">R58</text>
<text x="86.3" y="134.5">1k5</text>
<text x="103.4" y="135.8">BCR10PN</text>
<text x="119.2" y="132.2">R4</text>
<text x="119.2" y="134.1">1k5</text>
<text x="126.1" y="136">Q6</text>
<text x="147.2" y="137.3">R11</text>
<text x="38.5" y="139.8">10n</text>
<text x="44.4" y="139.8">Monitor R1</text>
<text x="74.8" y="140.4">33k2</text>
<text x="147.2" y="140.4">4k75</text>
<text x="147.2" y="146.8">R18</text>
<text x="147.2" y="149.7">2k21</text>
<text x="30.7" y="152" transform="rotate(-90 30.7 152)">V3</text>
<text x="32.6" y="152" transform="rotate(-90 32.6 152)">P6SMB33CAT3</text>
<text x="126.1" y="154.8">BTS282Z</text>
<text x="145.3" y="154.6">C28</text>
<text x="159.2" y="151">R6</text>
<text x="159.2" y="152.7">10k</text>
<text x="43.1" y="160.7">R50</text>
<text x="51.8" y="160.5">D4</text>
<text x="53.7" y="156.9">4</text>
<text x="72.2" y="156.7">Rel2b</text>
<text x="145.3" y="156.3">10n</text>
<text x="191.2" y="156.9">U4B</text>
<text x="202.5" y="158.2">R8</text>
<text x="202.5" y="161.3">10k</text>
<text x="33" y="162.4">C27</text>
<text x="33" y="164.3">10n</text>
<text x="43.1" y="162.6">100k</text>
<text x="51.8" y="162.4">S3GB</text>
<text x="71.2" y="162.6">Q4</text>
<text x="71.2" y="164.5">MMBTA06</text>
<text x="86.3" y="167.7">R22</text>
<text x="123" y="164.5">Sh2</text>
<text x="123" y="166.4">OAR-3 0.01 5%</text>
<text x="170.1" y="164">R15</text>
<text x="170.1" y="167">4k75</text>
<text x="191.2" y="162.6">LM2904M</text>
<text x="212" y="167.9">C42</text>
<text x="38.5" y="172.1">C32</text>
<text x="43.1" y="170.2">R57</text>
<text x="43.1" y="172.1">33k2</text>
<text x="74.8" y="173.5">R59</text>
<text x="86.3" y="170.6">1k5</text>
<text x="173.9" y="169.7">R14</text>
<text x="173.9" y="172.5">4k75</text>
<text x="192.9" y="169.7">R45</text>
<text x="192.9" y="172.7">47k5</text>
<text x="212" y="169.7">22n</text>
<text x="38.5" y="175.9">10n</text>
<text x="44.4" y="175.9">Monitor R2</text>
<text x="74.8" y="176.3">33k2</text>
<text x="191" y="191.2">Title</text>
<text x="191" y="196.8">Number</text>
<text x="227.2" y="196.8">Revision</text>
<text x="191" y="200.7">Designed by</text>
<text x="221.5" y="200.7">Drawn by</text>
<text x="250.1" y="200.7">251 Aviva Park Dr.</text>
<text x="250.1" y="202.6">Woodbridge, ON</text>
<text x="191" y="206.4">File</text>
<text x="191" y="204.5">Date</text>
<text x="196.7" y="204.5">4-Nov-2010</text>
<text x="196.7" y="206.4">D:\PROJECTS\TOYOTA\SCH\INPSWAP\MOTORS.SCH</text>
<text x="221.5" y="204.5">Sheet</text>
<text x="227.2" y="204.5">4</text>
<text x="232.9" y="204.5">of</text>
<text x="236.7" y="204.5">5</text>
<text x="250.1" y="204.5">L4L 9C1</text>
<text x="250.1" y="206.4">CANADA</text>
</g>
<g font-size="1.7" fill="#800000">
<text x="58.7" y="35.2">+B</text>
<text x="67.6" y="35.2">+BD</text>
<text x="109.5" y="33.3">+BD</text>
<text x="25.3" y="44.7">Con-DeplL</text>
<text x="93.9" y="52.3">PB2</text>
<text x="52" y="59.9">AN4</text>
<text x="95.8" y="56.1">PA4</text>
<text x="166.3" y="54.2">PT2</text>
<text x="166.3" y="61.8">PT3</text>
<text x="186.3" y="65.6">+10VSw</text>
<text x="58.7" y="71.3">+B</text>
<text x="67.6" y="71.3">+BD</text>
<text x="100" y="71.3">+BD</text>
<text x="166.3" y="71.3">PWM0</text>
<text x="25.3" y="80.8">Con-StowL</text>
<text x="219.6" y="82.7">AN2</text>
<text x="95.8" y="92.2">PA5</text>
<text x="52" y="96">AN5</text>
<text x="58.7" y="111.3">+B</text>
<text x="67.6" y="111.3">+BD</text>
<text x="109.5" y="109.4">+BD</text>
<text x="25.3" y="120.8">Con-DeplR</text>
<text x="93.9" y="128.4">PB3</text>
<text x="166.3" y="130.3">PT4</text>
<text x="53.9" y="136">AN6</text>
<text x="97.7" y="132.2">PA6</text>
<text x="166.3" y="137.9">PT5</text>
<text x="58.7" y="147.4">+B</text>
<text x="67.6" y="147.4">+BD</text>
<text x="166.3" y="147.4">PWM1</text>
<text x="25.3" y="156.9">Con-StowR</text>
<text x="219.6" y="158.8">AN3</text>
<text x="53.9" y="172.1">AN7</text>
<text x="97.7" y="168.3">PA7</text>
</g>
</svg>
